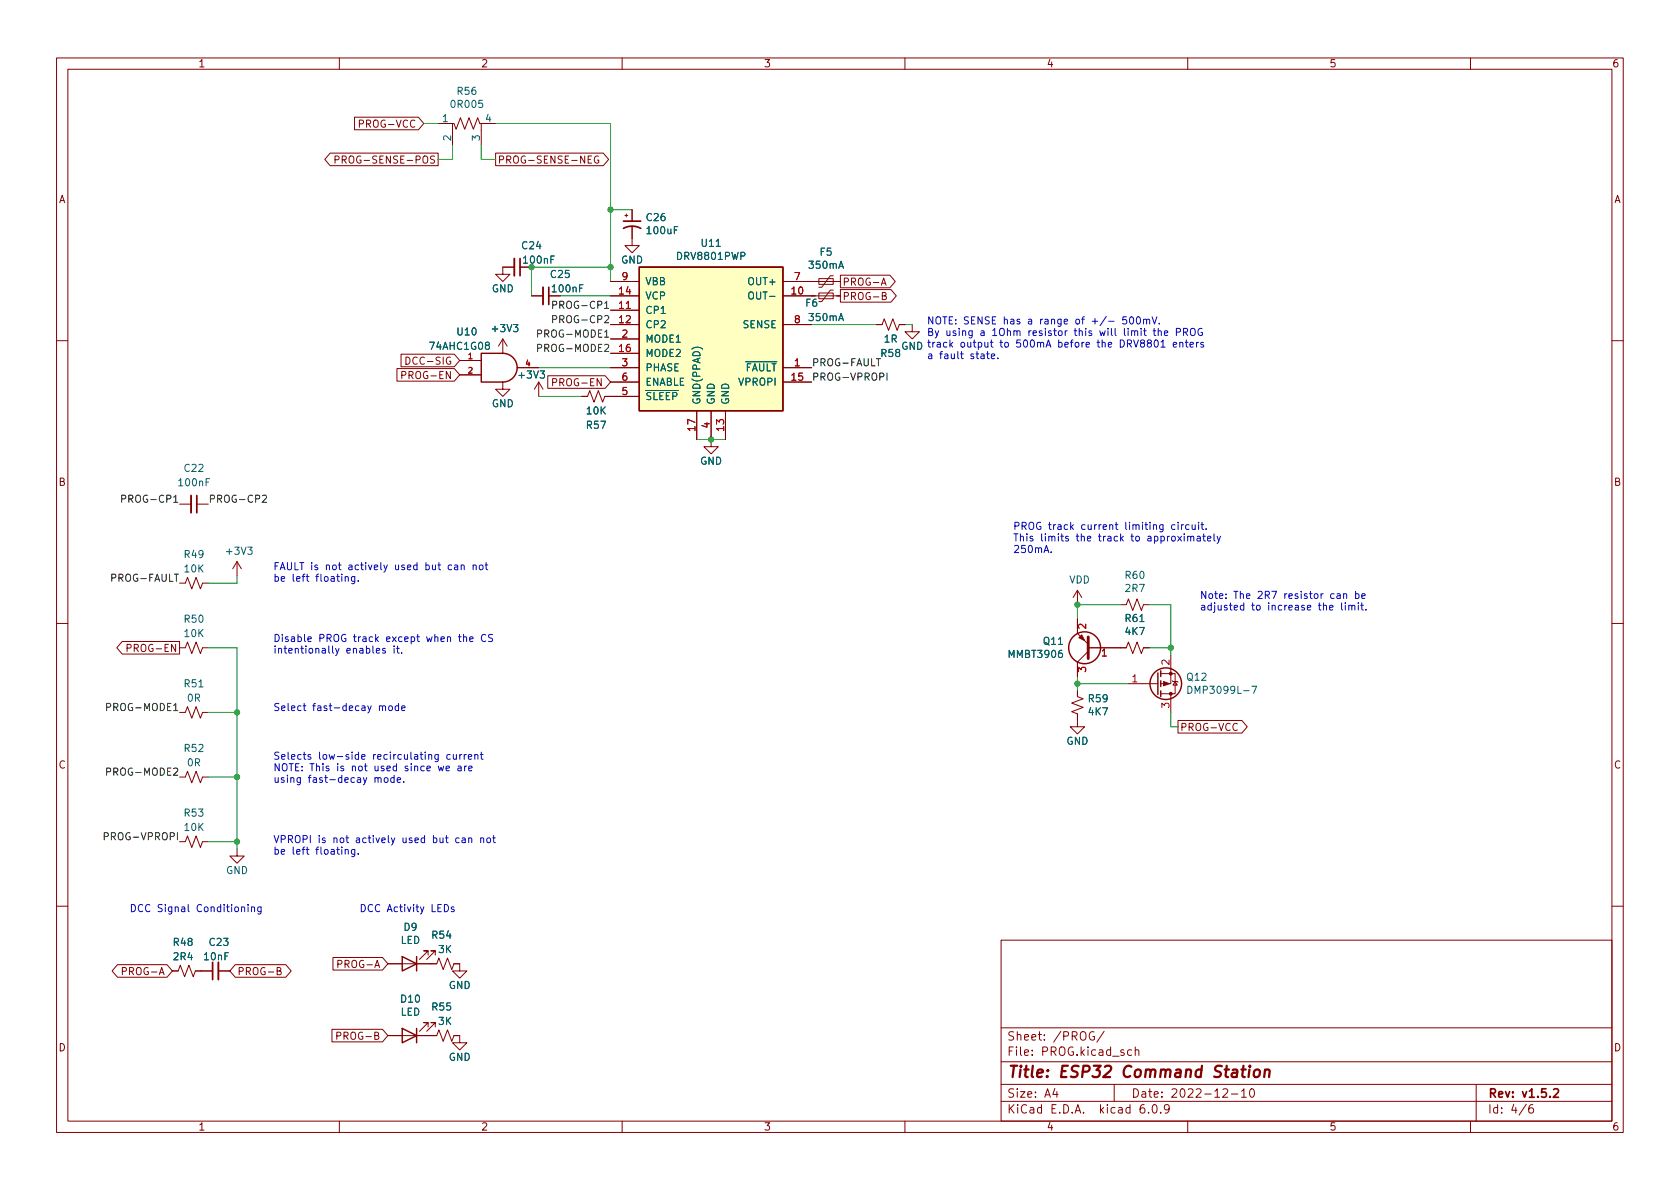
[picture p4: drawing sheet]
<svg xmlns="http://www.w3.org/2000/svg" width="297mm" height="210mm" viewBox="0 0 297 210" stroke-linecap="round" stroke-linejoin="round" font-family="sans-serif">
<g fill="none" stroke="#840000" stroke-width=".18">
<path d="M10 10.2h277v190.1h-277zM12 12.2h273v186.1h-273zM60 10.2v2M110 10.2v2M160 10.2v2M210 10.2v2M260 10.2v2M58.4 27.1h19.1v2.2h-19.1l-1-1.1zM59.2 28.2h.6l.2-.2-.1-.3-.7-.1v1.3M60.5 28.2h.6l.1-.2v-.3l-.7-.1v1.3M62.7 20.7h11.3l.9 1.1-.9 1.1h-11.3zM63.5 21.9l.6-.1 .2-.1-.1-.3-.7-.2v1.3"/>
<path d="M77.5 21.8h2.8l.3 1.1 .8-2.1 .8 2.1 .7-2.1 .8 2.1 .8-2.1 .3 1h2.8M80 21.8v3.8M85.1 21.8v3.8M87.6 27.1h19.1l.9 1.1-.9 1.1h-19.1zM105.8 27.6a.59 .59 0 0 0-.7 .6 .59 .59 0 0 0 .7 .6l.1-.5h-.3M110.5 38.1h.5M110.7 37.8v.5M111.8 37.1v2M88.9 59.9l-.8 1.3M88.9 59.9v2.6M88.9 59.9l.8 1.3M90.9 47.2h-2v1.3h1.3l-1.3 1.3-1.3-1.3h1.3"/>
<path d="M91.9 47.2h2.1M94 52.3h2M97 52.3h2.1M107.9 52.3h5.1M107.9 49.8h5.1M107.9 57.4h5.1M107.9 54.9h5.1M107.9 59.9h5.1M111.8 40.1v3.3h1.2l-1.2 1.3-1.3-1.3h1.3M138.4 52.3h10.2M138.4 49.8h10.2M138.4 57.4h5.1"/>
<path d="M144.8 51.8h2.5v1h-2.5zM144.8 49.3h2.5v1h-2.5zM147.3 51.3h-.5l-1.5 2h-.5M147.3 48.8h-.5l-1.5 2h-.5M148.6 51.2h8.9l1 1.1-1 1.1h-8.9zM148.6 48.7h8.7l1 1.1-1 1.1h-8.7zM154.9 57.4h1.1l.3-1 .8 2 .8-2 .7 2 .4-1h1M155.8 50.4l.4-1.2 .5 1.2M155.9 50.1h.6M156 52.3h.5l.2-.2-.1-.3-.6-.1v1.3h.5l.2-.1v-.3l-.3-.3M161.3 57.4v1.3h1.3l-1.3 1.2-1.3-1.2h1.3M10 60.2h2"/>
<path d="M70.2 65.2h10.1l1 1.1-1 1.1h-10.1zM70.9 62.6h9.4l1 1.1-1 1.2h-9.4zM71 66.3h.6l.2-.2-.1-.3-.7-.1v1.3M71.8 63.1a.64 .64 0 0 1 .7 .7 .64 .64 0 0 1-.7 .6zM81.3 63.7h3.8M81.3 66.3h3.8M88.9 67.6v1.2h1.3l-1.3 1.3-1.3-1.3h1.3M91.4 65h3.8M95.2 67.6l-.7 1.2M95.2 67.6v2.5M95.2 67.6l.8 1.2M96.9 66.4h10.1l.9 1.2-.9 1.1h-10.1z"/>
<path d="M97.7 67.6h.6l.1-.2v-.3l-.7-.1v1.2M102.9 70.1h1l.4-1 .7 2 .8-2 .8 2 .3-1h6.1M107.9 65h5.1M107.9 67.6h5.1M107.9 62.5h5.1M123.2 72.6v5.1M125.7 72.6v6.4h1.3l-1.3 1.3-1.2-1.3h1.2M128.3 72.6v5.1M138.4 65h5.1M138.4 67.6h5.1M285 60.2h2M31.7 89.1h2.1"/>
<path d="M34.8 89.1h2M41.9 99.3l-.8 1.3M41.9 99.3v2.5M41.9 99.3l.8 1.3M10 110.2h2M21.6 113.4h10.1v2.3h-10.1l-.9-1.2zM22.5 114.6l.6-.1 .1-.1-.1-.3-.6-.2v1.3M31.7 114.5h1.1l.3-1 .8 2.1 .8-2.1 .7 2.1 .4-1.1h1M31.7 103.1h1.1l.3-1 .8 2 .8-2 .7 2 .4-1h1M190.5 109.5v2.5l1.9 1.9M190.5 104.4l-.8 1.3M190.5 104.4v2.5"/>
<path d="M190.5 104.4l.8 1.3M192.4 114.5h6.7l.4-1 .8 2.1 .7-2.1 .8 2.1 .4-1.1h1M192.4 115.2l-1.9 1.9v2.5M198.1 106.9h1l.4-1 .8 2 .7-2 .8 2 .4-1h1M205.2 119.1h2.6v3.6h-2.6M207 115.8v5.1h-1.8M285 110.2h2M31.7 126h1.1l.3-1 .8 2 .8-2 .7 2 .4-1h1M31.7 137.4h1.1l.3-1 .8 2 .8-2 .7 2 .4-1h1M190.5 122.2v1l1 .4-2 .7 2 .8-2 .8 1 .3v2.3h1.3l-1.3 1.3-1.3-1.3h1.3M199.4 120.9h5.3M207 122.7v3.3"/>
<path d="M207.3 120.4l.1 .1h.8l.1 .1M207.8 120.5l.4 .7h-.8zM208.3 127.4h11.3l.9 1.1-.9 1.1h-11.3zM218.8 128a.6 .6 0 0 0-.9 .5 .6 .6 0 0 0 .6 .7l.3-.1M31.7 148.8h1.1l.3-1 .8 2.1 .8-2.1 .7 2.1 .4-1.1h1M41.9 150.1v1.3h1.3l-1.3 1.2-1.3-1.2h1.3M10 160.2h2M20.8 170.6h8.7l1 1.1-1 1.1h-8.7l-1-1.1zM21.6 171.8l.6-.1 .2-.2-.1-.3-.7-.1v1.3M30.5 171.7h1l.4-1 .7 2 .8-2 .8 2 .3-1h3.1M38.6 171.7h2M41.6 170.6h8.9l1 1.1-1 1.1h-8.9l-1-1.1z"/>
<path d="M49 171.7l.5-.1 .2-.1-.1-.3-.6-.1v1.3h.5l.2-.2v-.3l-.3-.2M58.9 169.3h8.7l1 1.1-1 1.1h-8.7zM59.7 170.5l.6-.1 .2-.2-.1-.3-.7-.1v1.3M68.6 170.4h8.6l.4-1 .8 2 .7-2 .8 2 .4-1h1v1.3h1.2l-1.2 1.3-1.3-1.3h1.3M75.7 168.9v-.8h-.8h.8l-1.5 1.6M77 168.9v-.8h-.8h.8l-1.6 1.6M177 166.3h108v32h-108zM285 160.2h2M58.7 182h8.9l1 1.1-1 1.1h-8.9zM59.6 183.2l.6-.1 .1-.2-.1-.3-.6-.1v1.3M60 198.3v2M68.6 183.1h8.6l.4-1 .8 2 .7-2 .8 2 .4-1h1v1.3h1.2l-1.2 1.3-1.3-1.3h1.3"/>
<path d="M75.7 181.6v-.8h-.8h.8l-1.5 1.6M77 181.6v-.8h-.8h.8l-1.6 1.6M110 198.3v2M160 198.3v2M177 194.8h108M177 191.8h108M177 187.8h108M177 181.8h108M186.5 192.5l-.4 1h1M186.9 193v1M193.4 182.5a.74 .74 0 0 0-.9 .5 .74 .74 0 0 0 .6 .9l.4-.1v-.5h-.3M195.2 182.4l-1.3 1.9"/>
<path d="M197 191.8v3M200.1 185.7l-.5-.1-.2 .3v.4l.1 .3h.6M200.7 185.8l.2-.2 .4 .1 .1 .9M200.7 185.1v1.5M202.3 195.3a.59 .59 0 0 0-.7 .7v.5l.1 .3h.4l.3-.1v-.5l-.1-.2-.4-.1-.3 .3M203.1 196.7v.1M203.9 195.4l.2-.1a.81 .81 0 0 1 .6 .7 .81 .81 0 0 1-.3 .8h-.2a.81 .81 0 0 1-.6-.6 .81 .81 0 0 1 .3-.8zM205.2 196.7v.1M206.7 196l-.3 .3h-.3l-.2-.3 .1-.6 .4-.1 .2 .2a.99 .99 0 0 1-.3 1.3h-.3M210 198.3v2M216.2 192.7l.6-.2 .2 .2 .1 .3-1 1h1M217.7 193.5h1.2"/>
<path d="M219.5 193l.4-.5v1.5M219.5 194h.9M221.1 192.7l.2-.2a.81 .81 0 0 1 .6 .7 .81 .81 0 0 1-.3 .8h-.2a.81 .81 0 0 1-.3-1.3zM260 198.3v2M261 191.8v6.5M269.9 195.3l-1.3 1.9M271 195.3a.6 .6 0 0 0-.7 .7v.5l.1 .3h.5l.2-.1 .1-.5-.2-.2-.4-.1-.3 .3"/>
</g>
<path d="M110.2 39.1h3.1M91.9 45.7v3.1M97 50.8v3M110.2 40.4a3.2 3.2 0 0 1 3.1 0M34.8 87.6v3.1M37.6 170.2v3M274.7 192.7l.6-.2 .2 .2 .1 .3-1 1h1" fill="none" stroke="#840000" stroke-width=".3"/>
<path d="M219.5 189.1h.8M219.9 188.5l-.3 1.7 .1 .2 .4 .1M220.9 189.1l-.1 1.4M221 188.5l-.1 .1 .1 .1 .1-.1-.1-.1v.2M221.8 189.3a.52 .52 0 0 1 .6-.2 .52 .52 0 0 1 .4 .4l-.1 .6a.55 .55 0 0 1-.5 .4 .55 .55 0 0 1-.5-.4zM223.7 189.3a.49 .49 0 0 1 .8 .1l-.1 1.1M223.7 189.1l-.2 1.4" fill="none" stroke="#840000" stroke-width=".4"/>
<g fill="none" stroke="#840000" stroke-width=".25">
<path d="M113 47.2h25.4v25.4h-25.4zM85.1 62.5h3.8a2.54 2.54 0 0 1 2.5 2.5 2.54 2.54 0 0 1-2.5 2.6h-3.8zM204.7 119v3.8M205.2 118.6v1M205.2 120.4v1M205.2 122.2v1M71.1 169.2l2.6 1.2-2.6 1.3zM73.7 169.2v2.5M71.1 181.9l2.6 1.2-2.6 1.3zM73.7 181.9v2.5"/>
<circle cx="191.8" cy="114.5" r="2.82"/>
<circle cx="206.1" cy="120.9" r="2.79"/>
</g>
<path d="M192.4 112.6v3.9" fill="none" stroke="#840000" stroke-width=".51"/>
<g fill="#840000" stroke="#840000" stroke-width=".18">
<path d="M191.3 112.3l.5 1-1-.5z"/>
<path d="M205.7 120.5l1.1 .4-1.1 .4z"/>
<circle cx="207" cy="119.1" r=".25"/>
<circle cx="207" cy="122.7" r=".25"/>
</g>
<path d="M132.4 51.8l.3-.2a.43 .43 0 0 1 .5 .4v.5a.42 .42 0 0 1-.4 .4 .42 .42 0 0 1-.4-.4zM210 121.3a.64 .64 0 0 1 .8 .7 .64 .64 0 0 1-.8 .6zM221.3 121.3h.9l-.6 1.3" fill="none" stroke="#006464" stroke-width=".18"/>
<path d="M113 47.2h25.4v25.4h-25.4z" fill="#ffffc2" stroke="#ffffc2" stroke-width=".18"/>
<path d="M90.9 45.7v3.1M96 50.8v3M33.8 87.6v3.1M38.6 170.2v3" fill="none" stroke="#840000" stroke-width=".33"/>
<path d="M95.1 59h.6l.1-.2-.1-.3-.6-.2v1.3M97.7 56.5l.6-.1 .1-.2v-.3l-.7-.1v1.3M97.7 53.9h.6l.1-.2v-.3l-.7-.1v1.2M95.1 61.6l.6-.1 .1-.2-.1-.3-.6-.1v1.3M155 63.4h.7M156.8 66v1.2M21.5 88.2h.6l.1-.2v-.3l-.7-.1v1.2M46.4 87.7l.5-.1 .2 .3-.8 .9h.8M18.9 125.1l.6-.1 .1-.2-.1-.3-.6-.1v1.3M18.9 136.5l.6-.1 .1-.2-.1-.3-.6-.1v1.3M18.4 147.9h.6l.2-.2-.1-.3-.7-.2v1.3" fill="none" stroke="#0f0f0f" stroke-width=".18"/>
<g fill="none" stroke="#0000c2" stroke-width=".18">
<path d="M199.2 56h-.6l-.1 .6 .2-.1 .4 .1 .1 .1v.5l-.2 .1-.5-.1M199.8 56.1l.2-.1a.68 .68 0 0 1 .5 .7 .68 .68 0 0 1-.5 .6l-.2-.1-.1-.4zM201.1 56.1l.1-.1a.68 .68 0 0 1 .5 .7 .68 .68 0 0 1-.5 .6 .84 .84 0 0 1-.1-1.2zM202.2 56.6l.2-.2 .3 .1v.8M202.2 56.4v.9M202.2 58.5h.5M202.4 58.1v1.1l.3 .1M202.7 56.6l.2-.2 .3 .1 .1 .8M203.7 56l.4 1.3 .4-1.3M203.9 58.5h.5M204.1 58.1v1.1l.3 .1M204.8 58.6l.2-.1 .3 .1v.7"/>
<path d="M204.8 58.1v1.2M205 57.2v.1M205.9 58.9l.6-.1-.1-.2-.3-.1-.2 .2v.6h.5M208 58.7h.6l.1-.2v-.3l-.7-.1v1.2M209.3 58.7h.6l.1-.2-.1-.3-.6-.1v1.2M209.6 58.7l.4 .6M210.7 58.1h.1a.43 .43 0 0 1 .5 .4v.4a.42 .42 0 0 1-.4 .5 .42 .42 0 0 1-.4-.5v-.4zM212.5 58.1a.59 .59 0 0 0-.7 .6 .59 .59 0 0 0 .7 .6l.1-.5h-.3M173.5 62.6h.4l.1 .8M174 62.9h-.4l-.2 .2 .2 .3h.4M174.4 62.6h.5M174.6 62.2v1l.3 .2"/>
<path d="M175.3 63l.6-.1-.1-.3h-.3l-.2 .2v.6h.5M176.4 63.3v.1M204.2 60.2l.2-.1a.68 .68 0 0 1 .4 .6 .68 .68 0 0 1-.4 .7 .84 .84 0 0 1-.2-1.2zM205.3 60.5l.3-.4v1.3M205.3 61.4h.7M207.4 61l.7-.2-.1-.2-.4-.1-.2 .2 .1 .6h.5M208.6 60.7l.2-.2 .3 .1v.8M208.6 60.5v.9M209.6 60.5h.4M209.7 60.1v1.1l.3 .2M210.4 61l.6-.2v-.2l-.4-.1-.2 .2 .1 .6h.5M211.6 60.5v.9"/>
<path d="M211.9 60.5l-.3 .3M212.8 60.6l-.3-.1-.2 .2v.2l.5 .1v.3h-.5M79.8 100l-.3-.1-.3 .2 .2 .6h.4M80.4 100h.5v.8M81.5 99.9v.9M83.7 99.9v.9M84.9 100l.3-.1 .2 .2v.4l-.2 .3-.3-.1-.2-.2zM85.8 99.9h.5M86 99.5v1.1l.3 .2M185.9 97.6v.1M207.8 92.8h-.4l-.3 .2 .2 .6h.5M208.2 94.8l.7 .9"/>
<path d="M208.3 92.4v.1M208.3 92.8v.8M208.9 92.8v.8M208.9 94.8l-.7 .9M209.3 92.8l-.4 .2M209.4 94.4v.1M209.4 94.8v.9M210 94.9l.2-.1 .3 .1v.8M210 94.8v.9M210.2 92.8h-.3l-.3 .2 .1 .6h.5M210.5 95l.2-.2 .3 .1 .1 .8M210.8 92.8v.8h.3l.2-.1"/>
<path d="M211.3 92.8v.8M211.7 94.9h.5v.8M211.9 92.4v.1M211.9 92.8v.8M212.2 95.1l-.4 .1-.2 .2 .2 .3 .4-.1M212.3 92.8h.5M212.5 92.4v1l.3 .2M212.7 94.8h.4M212.8 94.4v1.1l.3 .2M213.3 93.5v.1M213.5 95.2l.6-.1-.1-.2-.3-.1-.2 .2 .1 .6h.4M214.6 94.4v1.1l.2 .2"/>
<path d="M215.2 94.8l.3 .9M215.8 94.8l-.4 1.2-.2 .1M60.4 102v.8M61 102.1l.2-.1h.3l.1 .8M61 102v.8M62.7 102v1l-.2 .2h-.3M62.7 102h-.3l-.3 .2 .1 .5h.5M63.3 102.7v.1M66.5 115.1l.6-.1v-.3h-.4l-.2 .1 .1 .6h.5M68.1 114.7h-.3l-.2 .1 .1 .2 .4 .1v.3h-.5M69.7 114.7v.8M70.1 114.7h.5"/>
<path d="M70.3 114.2v1.1l.3 .2M71 115.4v.1M80.9 100.2l-.4 .1-.2 .2 .2 .3 .4-.1M81.1 112.6h.4M81.2 112.2v1.1l.3 .2M81.5 100l.2-.1 .3 .1 .1 .8M82 112.7l.1-.1 .3 .1 .1 .8M82 112.2v1.3M83 113l.7-.1-.1-.2-.4-.1-.2 .2 .1 .6h.5M83.7 100l.1-.1 .3 .1 .1 .8M85.9 112.3a.6 .6 0 0 0-.8 .4 .6 .6 0 0 0 .6 .8l.2-.2M87.1 112.2h-.5l-.2 .2 .1 .3 .5 .3v.3l-.1 .2-.5-.1"/>
<path d="M235.1 107.5l.6-.2-.1-.2-.3-.1-.2 .2v.6h.5M236.4 105h.5l.1 .8M237 105.3h-.5l-.1 .2 .1 .3h.5M237.2 106.6v1.1l.2 .2M237.6 105.1l.1-.1h.4v.8M237.6 105v.8M237.9 106.6v.1M237.9 107v.9M238.5 107.2l.2-.2 .3 .1v.8M238.5 107v.9M239 107.2l.2-.2 .3 .1 .1 .8M239.7 105h.3l.3 .2-.1 .6h-.5"/>
<path d="M239.7 104.6v1.2M240.2 106.6v.1M240.2 107v.9M240.6 107h.5M240.8 105.4l.6-.1-.1-.3h-.3l-.2 .2v.6h.5M240.8 106.6v1.1l.3 .2M241.5 107.8v.1M66.8 137.7l.2-.2 .3 .1 .1 .8M67.1 124.9l.2-.1 .3 .1v.8M67.6 125l.2-.2 .3 .1 .1 .8M68.1 137.6l.3-.1 .2 .3v.3l-.2 .3-.3-.1-.2-.2zM68.8 124.9l.3-.1 .3 .3v.3l-.3 .3-.3-.1-.1-.2z"/>
<path d="M69.7 137.6l-.4-.1-.2 .3 .1 .5h.5M69.7 137.1v1.3M70.2 137.9l.6-.1v-.2l-.4-.1-.2 .2 .1 .6h.5M70.5 124.9l-.4-.1-.2 .3 .1 .5h.5M70.5 124.4v1.3M71 125.2l.6-.1v-.2l-.4-.1-.2 .2 .1 .6h.5M71.4 138.2v.2M77.5 135.5l.2 .8 .3-.6 .2 .6 .3-.8M78.9 135.9l.6-.1-.1-.3h-.3l-.2 .1v.7h.5M79.6 133.5l-.4-.1-.2 .3 .1 .5h.5M80.1 133.4l.1 .8 .3 .1 .2-.2M80.7 133.4v.9"/>
<path d="M81 135.5h.5v.8M81.3 133.4v.9M81.5 135.8h-.4l-.2 .2 .2 .3h.4M81.7 133.4l-.4 .3M82.1 133.4v.9M82.1 135.5v.8M82.4 133.4l-.3 .3M82.5 135.5l-.4 .2M82.8 133.8l.6-.1v-.2l-.4-.1-.2 .2 .1 .6h.5M82.9 135.9l.6-.1-.1-.3h-.4l-.1 .1v.7h.5M84 133.5l.1-.1 .3 .1 .1 .8M84 133.4v.9"/>
<path d="M84.9 133.4h.5M85.1 133v1.1l.3 .2M43.9 159.9v.2M60.4 150.2v.9M61 150.3l.2-.1 .3 .1 .1 .8M61 150.2v.9M62.7 150.2v1l-.2 .3-.3-.1M62.7 150.3l-.3-.1-.3 .3 .1 .5h.5M63.3 150.9v.2M78.6 159.9a.64 .64 0 0 1 .7 .7 .64 .64 0 0 1-.7 .6zM81.2 148.2h-.4l-.2 .2 .1 .6h.5M81.7 148.2h.5l.1 .8"/>
<path d="M82.3 148.5h-.5l-.1 .2 .1 .3h.5M82.9 148.3l.1-.1h.4v.8M82.9 148.2v.8M85 148.3l.2-.1h.3v.8M85 148.2v.8M86.2 148.2h.3l.2 .2v.4l-.2 .2h-.3l-.1-.2zM87.1 148.2h.5M87.3 147.7v1.1l.3 .2M42.7 160.5l.2-.1h.3l.1 .8M43.9 160.4v.8M44.5 160.5l.1-.1h.3l.1 .8M44.5 160.4v.8"/>
<path d="M46.2 160.4v1l-.3 .2h-.3M46.2 160.4h-.4l-.2 .2 .1 .6h.5M80.3 160.4h-.3l-.2 .2v.1l.5 .2v.3h-.5"/>
</g>
<g fill="none" stroke="#009600" stroke-width=".18">
<path d="M74.9 21.8h2.6M80 25.6v2.6h-2.5M85.1 25.6v2.6h2.5M87.6 21.8h20.3v28M107.9 37.1h3.9M99.1 52.3h8.8M107.9 47.2h-13.9v5.1M143.5 57.4h11.4M160 57.4h1.3M95.2 65h12.7M95.2 70.1h7.7M123.2 77.7h5.1"/>
<path d="M36.8 114.5h5.1v35.6M41.9 101.8v1.3h-5.1M190.5 119.6v2.6M198.1 106.9h-7.6v2.6M203.2 106.9h3.8v8.9M203.2 114.5h3.8M36.8 126h5.1M36.8 137.4h5.1M190.5 120.9h8.9M207 126v2.5h1.3M36.8 148.8h5.1"/>
</g>
<g fill="#009600" stroke="#009600" stroke-width=".18">
<circle cx="107.9" cy="47.2" r=".46"/>
<circle cx="94" cy="47.2" r=".46"/>
<circle cx="107.9" cy="37.1" r=".46"/>
<circle cx="190.5" cy="106.9" r=".46"/>
<circle cx="207" cy="114.5" r=".46"/>
<circle cx="125.7" cy="77.7" r=".46"/>
<circle cx="190.5" cy="120.9" r=".46"/>
<circle cx="41.9" cy="148.8" r=".46"/>
<circle cx="41.9" cy="126" r=".46"/>
<circle cx="41.9" cy="137.4" r=".46"/>
</g>
<text font-size="2.8" fill="#840000" x="178" y="190.6">Title: ESP32 Command Station</text>
<g font-size="2.1" fill="#840000">
<text x="178" y="184">Sheet: /PROG/</text>
<text x="178" y="186.7">File: PROG.kicad_sch</text>
<text x="178" y="196.9">KiCad E.D.A. kicad 6.0.9</text>
<text x="178" y="194.1">Size: A4</text>
<text x="200" y="194.1">Date: 2022-12-10</text>
<text x="263" y="194.1">Rev: v1.5.2</text>
<text x="263" y="196.9">Id: 4/6</text>
</g>
<g font-size="1.8" fill="#840000">
<text x="35" y="11.9">1</text>
<text x="85" y="11.9">2</text>
<text x="135" y="11.9">3</text>
<text x="185" y="11.9">4</text>
<text x="235" y="11.9">5</text>
<text x="285" y="11.9">6</text>
<text x="64.1" y="22.6">PROG-VCC</text>
<text x="61" y="28.9">PROG-SENSE-POS</text>
<text x="87.9" y="28.9">PROG-SENSE-NEG</text>
<text x="10.3" y="35.9">A</text>
<text x="285.3" y="35.9">A</text>
<text x="148.9" y="53">PROG-B</text>
<text x="148.9" y="50.5">PROG-A</text>
<text x="72.5" y="64.5">DCC-SIG</text>
<text x="71.8" y="67">PROG-EN</text>
<text x="98.4" y="68.3">PROG-EN</text>
<text x="10.3" y="85.9">B</text>
<text x="285.3" y="85.9">B</text>
<text x="23.2" y="115.3">PROG-EN</text>
<text x="208.6" y="129.2">PROG-VCC</text>
<text x="10.3" y="135.9">C</text>
<text x="285.3" y="135.9">C</text>
<text x="22.1" y="172.4">PROG-A</text>
<text x="41.9" y="172.4">PROG-B</text>
<text x="60.2" y="171.2">PROG-A</text>
<text x="10.3" y="185.9">D</text>
<text x="60.2" y="183.9">PROG-B</text>
<text x="285.3" y="185.9">D</text>
<text x="35" y="199.9">1</text>
<text x="85" y="199.9">2</text>
<text x="135" y="199.9">3</text>
<text x="185" y="199.9">4</text>
<text x="235" y="199.9">5</text>
<text x="285" y="199.9">6</text>
</g>
<g font-size="1.8" fill="#006464">
<text x="80.9" y="16.8">R56</text>
<text x="78.2" y="21.6">1</text>
<text x="79.9" y="19.1">0R005</text>
<text x="85.9" y="21.6">4</text>
<text x="79.8" y="24.9" transform="rotate(-90 79.8 24.9)">2</text>
<text x="84.8" y="24.9" transform="rotate(-90 84.8 24.9)">3</text>
<text x="114.4" y="39.1">C26</text>
<text x="114.5" y="41.4">100uF</text>
<text x="92.4" y="44.1">C24</text>
<text x="92.7" y="46.6">100nF</text>
<text x="109.8" y="46.6">GND</text>
<text x="119.9" y="45.9">DRV8801PWP</text>
<text x="124.1" y="43.6">U11</text>
<text x="143.2" y="47.5">350mA</text>
<text x="145" y="45.2">F5</text>
<text x="86.9" y="51.7">GND</text>
<text x="97.4" y="49.1">C25</text>
<text x="97.8" y="51.7">100nF</text>
<text x="114" y="53">VCP</text>
<text x="114" y="50.4">VBB</text>
<text x="132.6" y="50.4">OUT+</text>
<text x="133.1" y="53">OUT-</text>
<text x="80.9" y="59.3">U10</text>
<text x="87.2" y="58.7">+3V3</text>
<text x="114" y="55.5">CP1</text>
<text x="114" y="58">CP2</text>
<text x="131.4" y="58">SENSE</text>
<text x="142.5" y="54.2">F6</text>
<text x="143.2" y="56.8">350mA</text>
<text x="76.2" y="61.8">74AHC1G08</text>
<text x="114" y="63.1">MODE2</text>
<text x="114" y="60.6">MODE1</text>
<text x="114" y="65.7">PHASE</text>
<text x="130.2" y="65.7">~{FAULT}</text>
<text x="155.9" y="63.1">R58</text>
<text x="156.3" y="60.6">1R</text>
<text x="159.3" y="61.8">GND</text>
<text x="91.9" y="66.9">+3V3</text>
<text x="114" y="70.7">~{SLEEP}</text>
<text x="114" y="68.2">ENABLE</text>
<text x="123.8" y="71.6" transform="rotate(-90 123.8 71.6)">GND(PPAD)</text>
<text x="126.4" y="71.6" transform="rotate(-90 126.4 71.6)">GND</text>
<text x="128.9" y="71.6" transform="rotate(-90 128.9 71.6)">GND</text>
<text x="130.7" y="68.2">VPROPI</text>
<text x="86.9" y="72">GND</text>
<text x="103.8" y="75.8">R57</text>
<text x="103.8" y="73.3">10K</text>
<text x="32.7" y="83.4">C22</text>
<text x="123.8" y="82.2">GND</text>
<text x="31.7" y="86">100nF</text>
<text x="32.7" y="98.7">R49</text>
<text x="32.7" y="101.2">10K</text>
<text x="40.2" y="98.1">+3V3</text>
<text x="189" y="103.2">VDD</text>
<text x="199" y="102.4">R60</text>
<text x="199" y="104.7">2R7</text>
<text x="32.7" y="110.1">R50</text>
<text x="32.7" y="112.6">10K</text>
<text x="199" y="110">R61</text>
<text x="199" y="112.3">4K7</text>
<text x="178.5" y="116.3">MMBT3906</text>
<text x="184.6" y="114">Q11</text>
<text x="32.7" y="121.5">R51</text>
<text x="33.2" y="124.1">0R</text>
<text x="192.5" y="124.2">R59</text>
<text x="209.9" y="120.4">Q12</text>
<text x="210.8" y="122.7">DMP3099L-7</text>
<text x="188.5" y="131.7">GND</text>
<text x="192.5" y="126.5">4K7</text>
<text x="32.7" y="133">R52</text>
<text x="33.2" y="135.5">0R</text>
<text x="32.7" y="144.4">R53</text>
<text x="32.7" y="146.9">10K</text>
<text x="39.9" y="154.6">GND</text>
<text x="30.7" y="167.3">R48</text>
<text x="37.1" y="167.3">C23</text>
<text x="70.8" y="166.9">LED</text>
<text x="71.4" y="164.6">D9</text>
<text x="76.5" y="166">R54</text>
<text x="30.7" y="169.8">2R4</text>
<text x="36.2" y="169.8">10nF</text>
<text x="77.6" y="168.5">3K</text>
<text x="70.8" y="179.6">LED</text>
<text x="70.9" y="177.3">D10</text>
<text x="76.5" y="178.7">R55</text>
<text x="79.3" y="174.9">GND</text>
<text x="77.6" y="181.2">3K</text>
<text x="79.3" y="187.6">GND</text>
</g>
<g font-size="1.8" fill="#a90000">
<text x="109.5" y="52.1">14</text>
<text x="110" y="49.5">9</text>
<text x="140" y="52.1">10</text>
<text x="140.5" y="49.5">7</text>
<text x="109.5" y="54.6">11</text>
<text x="109.5" y="57.1">12</text>
<text x="110" y="59.7">2</text>
<text x="140.5" y="57.1">8</text>
<text x="109.5" y="62.2">16</text>
<text x="110" y="64.8">3</text>
<text x="140.5" y="64.8">1</text>
<text x="110" y="69.8">5</text>
<text x="110" y="67.3">6</text>
<text x="140" y="67.3">15</text>
<text x="122.9" y="76.2" transform="rotate(-90 122.9 76.2)">17</text>
<text x="125.5" y="75.7" transform="rotate(-90 125.5 75.7)">4</text>
<text x="128" y="76.2" transform="rotate(-90 128 76.2)">13</text>
<text x="192" y="111.2" transform="rotate(-90 192 111.2)">2</text>
<text x="192" y="118.9" transform="rotate(-90 192 118.9)">3</text>
<text x="194.8" y="116.1">1</text>
<text x="206.8" y="117.6" transform="rotate(-90 206.8 117.6)">2</text>
<text x="200.2" y="120.6">1</text>
<text x="206.8" y="125.2" transform="rotate(-90 206.8 125.2)">3</text>
</g>
<g font-size="1.8" fill="#0f0f0f">
<text x="95.9" y="59.7">PROG-MODE1</text>
<text x="98.7" y="57.1">PROG-CP2</text>
<text x="98.7" y="54.6">PROG-CP1</text>
<text x="95.9" y="62.2">PROG-MODE2</text>
<text x="143.5" y="64.8">PROG-FAULT</text>
<text x="143.5" y="67.3">PROG-VPROPI</text>
<text x="22.5" y="88.9">PROG-CP1</text>
<text x="36.8" y="88.9">PROG-CP2</text>
<text x="20.2" y="102.9">PROG-FAULT</text>
<text x="19.7" y="125.7">PROG-MODE1</text>
<text x="19.7" y="137.1">PROG-MODE2</text>
<text x="19.3" y="148.6">PROG-VPROPI</text>
</g>
<g font-size="1.8" fill="#0000c2">
<text x="163.8" y="57.4">NOTE: SENSE has a range of +/- 500mV.</text>
<text x="163.8" y="59.4">By using a 1Ohm resistor this will limit the PROG</text>
<text x="159.3" y="61.8">GND track output to 500mA before the DRV8801 enters</text>
<text x="163.8" y="63.5">a fault state.</text>
<text x="179.1" y="93.7">PROG track current limiting circuit.</text>
<text x="179.1" y="95.7">This limits the track to approximately</text>
<text x="48.3" y="100.8">FAULT is not actively used but can not</text>
<text x="179.1" y="97.8">250mA.</text>
<text x="48.3" y="102.9">be left floating.</text>
<text x="212.1" y="105.9">Note: The 2R7 resistor can be</text>
<text x="212.1" y="107.9">adjusted to increase the limit.</text>
<text x="48.3" y="113.5">Disable PROG track except when the CS</text>
<text x="48.3" y="115.6">intentionally enables it.</text>
<text x="48.3" y="125.7">Select fast-decay mode</text>
<text x="48.3" y="134.3">Selects low-side recirculating current</text>
<text x="48.3" y="136.4">NOTE: This is not used since we are</text>
<text x="48.3" y="138.4">using fast-decay mode.</text>
<text x="48.3" y="149.1">VPROPI is not actively used but can not</text>
<text x="48.3" y="151.1">be left floating.</text>
<text x="22.9" y="161.3">DCC Signal Conditioning</text>
<text x="63.5" y="161.3">DCC Activity LEDs</text>
</g>
<g font-size="1.4" fill="#a90000">
<text x="82.8" y="63.5">1</text>
<text x="93" y="64.8">4</text>
<text x="82.8" y="66">2</text>
</g>
</svg>
